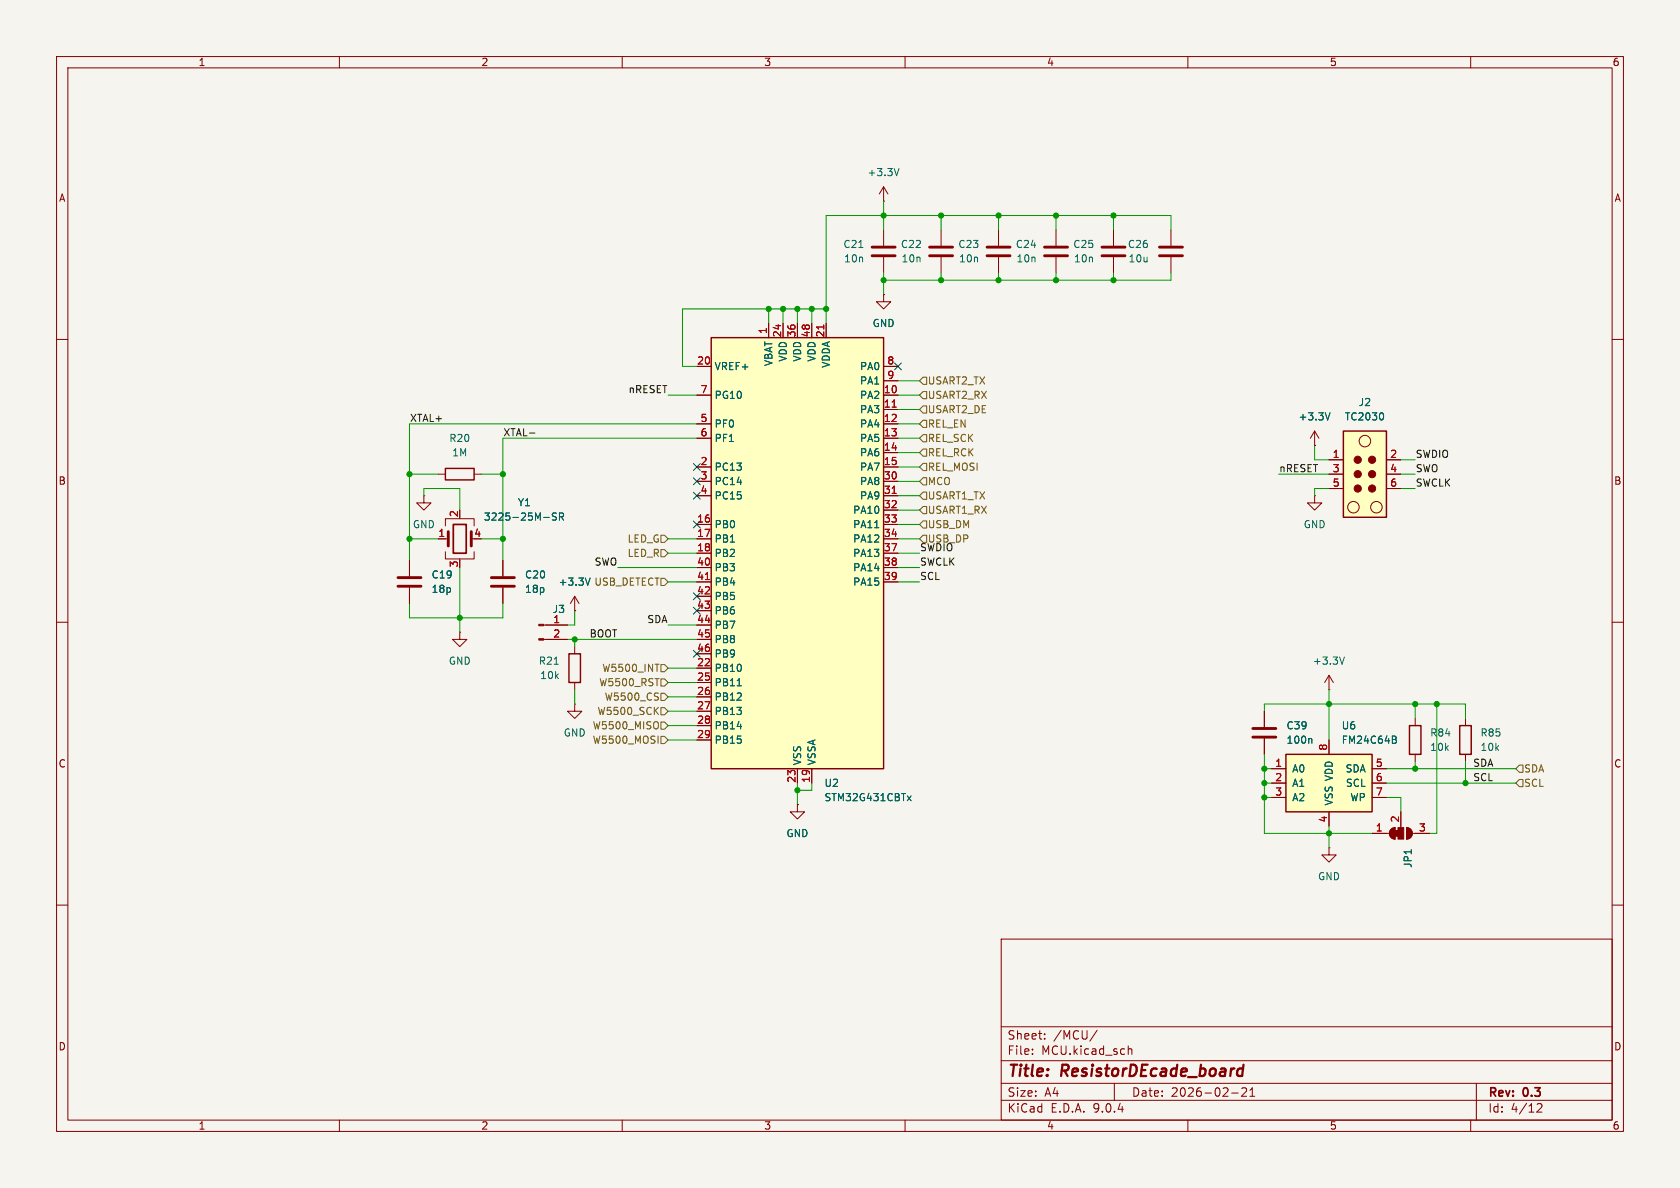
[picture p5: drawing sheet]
<svg xmlns="http://www.w3.org/2000/svg" width="297mm" height="210mm" viewBox="0 0 297 210" stroke-linecap="round" stroke-linejoin="round" font-family="sans-serif">
<path d="M0 0h297v210h-297z" fill="#f5f4ef" stroke="#f5f4ef" stroke-width=".18"/>
<g fill="none" stroke="#840000" stroke-width=".18">
<path d="M10 10h277v190h-277zM12 12h273v186h-273zM60 10v2M110 10v2M160 10v2M210 10v2M260 10v2M166.4 40.6v2.8M166.4 45.5v2.8M10 60h2M232.4 78.7h.1M232.4 76.2l-.8 1.3"/>
<path d="M232.4 76.2l.8 1.3M232.4 76.2v2.5M285 60h2M10 110h2M285 110h2M250.2 127v1.3M250.2 133.4v1.2M234.9 149.9v1.2h1.3l-1.3 1.3-1.2-1.3h1.2M234.9 149.9h.1M10 160h2M177 166h108v32h-108zM285 160h2"/>
<path d="M60 198v2M110 198v2M160 198v2M177 194.5h108M177 191.5h108M177 187.5h108M177 181.5h108M182.5 186.3v.1M182.5 185.5v.1M184.7 183.6v.1M184.7 182.8v.1M194 182.1l-1.3 2"/>
<path d="M197 191.5v3M199.5 184.9v1.5M199.5 185.5l.2-.1 .3 .1 .1 .9M210 198v2M217.7 193.2h1.2M219.5 192.4l.6-.1 .2 .1 .1 .3-.9 1.1h.9M221 193.8h.8M221 192.7l.4-.4v1.5M260 198v2M261 191.5v6.5M271.7 195.2l.6-.1 .2 .1 .1 .3-.9 1.1h.9"/>
</g>
<path d="M219.2 188.9l.5 .1M219.6 190.1l-.2 .1M219.8 188.2l-.2 2" fill="none" stroke="#840000" stroke-width=".4"/>
<path d="M235.1 73l-.4 1.2" fill="none" stroke="#006464" stroke-width=".18"/>
<path d="M249.2 128.3h2v5.1h-2z" fill="none" stroke="#840000" stroke-width=".25"/>
<path d="M164.3 45.2h4.1M164.3 43.7h4.1" fill="none" stroke="#840000" stroke-width=".51"/>
<path d="M125.7 59.7h30.5v76.2h-30.5z" fill="#ffffc2"/>
<path d="M125.7 59.7h30.5v76.2h-30.5z" fill="none" stroke="#840000" stroke-width=".25"/>
<g fill="none" stroke="#840000" stroke-width=".18">
<path d="M135.9 57.2v2.5M138.4 57.2v2.5M141 57.2v2.5M143.5 57.2v2.5M146 57.2v2.5M176.5 40.6v2.8M176.5 45.5v2.8M123.2 64.8h2.5M123.2 69.9h2.5M123.2 74.9h2.5M123.2 77.5h2.5M156.2 64.8h2.5"/>
<path d="M156.2 69.9h2.5M156.2 74.9h2.5M156.2 77.5h2.5M156.2 67.3h2.5M156.2 72.4h2.5M72.4 99.1v2.8M74.9 87.6v1.3h1.3l-1.3 1.3-1.2-1.3h1.2M74.9 87.6h.1M123.2 82.6h2.5M123.2 85.1h2.5M123.2 87.6h2.5M123.2 92.7h2.5"/>
<path d="M123.2 95.3h2.5M123.2 97.8h2.5M156.2 82.6h2.5M156.2 85.1h2.5M156.2 87.6h2.5M156.2 92.7h2.5M156.2 95.3h2.5M156.2 97.8h2.5M156.2 80h2.5M156.2 90.2h2.5M232.4 87.6v1.3h1.3l-1.3 1.3-1.3-1.3h1.3M232.4 87.6h.1"/>
<path d="M72.4 103.9v2.8M123.2 100.3h2.5M123.2 102.9h2.5M123.2 105.4h2.5M123.2 108h2.5M123.2 110.5h2.5M123.2 113h2.5M123.2 115.6h2.5M123.2 118.1h2.5M156.2 100.3h2.5M156.2 102.9h2.5M123.2 120.7h2.5"/>
<path d="M123.2 123.2h2.5M123.2 125.7h2.5M123.2 128.3h2.5M123.2 130.8h2.5M141 135.9v2.5M143.5 135.9v2.5M141 142.2v1.3h1.2l-1.2 1.3-1.3-1.3h1.3M141 142.2h.1M242.6 147.3h3M245.9 146.6l.7-.3v2a1.02 1.02 0 0 1-.9-.6 1.02 1.02 0 0 1 .2-1.1zM247.6 143.5v2.8M248.7 146.3a1.02 1.02 0 0 1 1 1 1.02 1.02 0 0 1-1 1z"/>
<path d="M249.7 147.3h3"/>
</g>
<path d="M145.6 57.5v.7M157.7 72h.7M157.7 87.2h.7M124.7 102.5h.7" fill="none" stroke="#a90000" stroke-width=".18"/>
<path d="M154.6 93.3h.8M130.3 121.2h.8M160.4 140.7l.7 .8M161.1 140.7l-.7 .8" fill="none" stroke="#006464" stroke-width=".18"/>
<path d="M174.5 45.2h4.1M174.5 43.7h4.1M70.4 102.1h4M70.4 103.6h4" fill="none" stroke="#840000" stroke-width=".51"/>
<g fill="#840000" stroke="#840000" stroke-width=".18">
<path d="M246.6 146.8h.5v1h-.5z"/>
<path d="M245.9 146.6l.7-.3v2a1.02 1.02 0 0 1-.9-.6 1.02 1.02 0 0 1 .2-1.1z"/>
<path d="M247.1 146.3h1.1v2h-1.1z"/>
<path d="M248.7 146.3a1.02 1.02 0 0 1 1 1 1.02 1.02 0 0 1-1 1z"/>
</g>
<path d="M237.5 76.2h7.6v15.2h-7.6z" fill="#ffffc2"/>
<path d="M237.5 76.2h7.6v15.2h-7.6zM78.7 82.8h5.1v2h-5.1z" fill="none" stroke="#840000" stroke-width=".25"/>
<g fill="none" stroke="#840000" stroke-width=".18">
<path d="M156.2 35.6h.1M156.2 33v2.6M156.2 33l-.8 1.3M156.2 33l.8 1.3M156.2 52.1v1.2h1.3l-1.3 1.3-1.3-1.3h1.3M156.2 52.1h.1M156.2 40.6v2.8M156.2 45.5v2.8M207 40.6v2.8M207 45.5v2.8M77.5 83.8h1.2M77.5 95.3h1.7"/>
<path d="M78.7 93v-1.3h5.1v1.3M78.7 97.5v1.3h5.1v-1.3M81.3 98.8v.3M83.8 83.8h1.3M88.9 99.1v2.8M234.9 81.3h2.6M234.9 83.8h2.6M234.9 86.4h2.6M245.1 81.3h2.5M245.1 83.8h2.5M245.1 86.4h2.5M81.3 111.8v1.2h1.2l-1.2 1.3-1.3-1.3h1.3"/>
<path d="M81.3 111.8h.1M88.9 103.9v2.8M234.9 119.4l-.7 1.3M234.9 119.4l.8 1.3M234.9 119.4v2.5M223.5 125.7v2.8M223.5 130.6v2.8M234.9 121.9h.1"/>
<circle cx="241.3" cy="78" r="1.02"/>
<circle cx="239.3" cy="89.7" r="1.02"/>
<circle cx="243.3" cy="89.7" r="1.02"/>
</g>
<g fill="#840000" stroke="#840000" stroke-width=".18">
<circle cx="240" cy="81.3" r=".63"/>
<circle cx="240" cy="83.8" r=".63"/>
<circle cx="240" cy="86.4" r=".63"/>
<circle cx="242.6" cy="81.3" r=".63"/>
<circle cx="242.6" cy="83.8" r=".63"/>
<circle cx="242.6" cy="86.4" r=".63"/>
</g>
<path d="M158.9 29.8l-.4 1.3M151.8 43.8h.8M244.5 73.1l.1 .4-.1 .6M96.1 91.5h1M98.4 90.7h-.5l-.2 .1v.4l.5 .2 .2 .3-.3 .2h-.5M98.9 91.3h.6l.1-.2v-.3l-.7-.1v1.2M99.2 91.3l.4 .6M237.7 116.1l-.5 1.3M231.7 130.5l.2 .2v.7" fill="none" stroke="#006464" stroke-width=".18"/>
<path d="M154.2 45.2h4M154.2 43.7h4M205 45.2h4M205 43.7h4M79.2 94v2.5M83.3 94v2.5M86.9 102.1h4M86.9 103.6h4M221.5 128.8h4.1M221.5 130.3h4.1" fill="none" stroke="#840000" stroke-width=".51"/>
<path d="M80.1 92.7h2.3v5.1h-2.3z" fill="none" stroke="#840000" stroke-width=".3"/>
<path d="M227.3 133.4h15.3v10.1h-15.3z" fill="#ffffc2"/>
<path d="M100.6 115.6h2v5.1h-2zM227.3 133.4h15.3v10.1h-15.3zM258.1 128.3h2v5.1h-2z" fill="none" stroke="#840000" stroke-width=".25"/>
<g fill="none" stroke="#840000" stroke-width=".18">
<path d="M135.9 57.2v2.5M138.4 57.2v2.5M141 57.2v2.5M143.5 57.2v2.5M146 57.2v2.5M156.2 52.1h.1M186.7 40.6v2.8M186.7 45.5v2.8M196.8 40.6v2.8M196.8 45.5v2.8M123.2 64.8h2.5M123.2 69.9h2.5"/>
<path d="M123.2 74.9h2.5M123.2 77.5h2.5M156.2 64.8h2.5M156.2 69.9h2.5M156.2 74.9h2.5M156.2 77.5h2.5M156.2 67.3h2.5M156.2 72.4h2.5M232.4 78.7h.1M72.4 99.1v2.8M77.5 95.3h1.2M88.9 99.1v2.8"/>
<path d="M123.2 82.6h2.5M123.2 85.1h2.5M123.2 87.6h2.5M123.2 92.7h2.5M123.2 95.3h2.5M123.2 97.8h2.5M156.2 82.6h2.5M156.2 85.1h2.5M156.2 87.6h2.5M156.2 92.7h2.5M156.2 95.3h2.5M156.2 97.8h2.5"/>
<path d="M156.2 80h2.5M156.2 90.2h2.5M234.9 81.3h2.6M234.9 83.8h2.6M234.9 86.4h2.6M245.1 81.3h2.5M245.1 83.8h2.5M245.1 86.4h2.5M72.4 103.9v2.8M88.9 103.9v2.8M96.1 110.5h4.2M96.1 113h4.2"/>
<path d="M101.6 108h.1M101.6 105.4v2.6M101.6 114.3v1.3M101.6 105.4l-.8 1.3M101.6 105.4l.8 1.3M123.2 110.5h2.5M123.2 113h2.5M123.2 100.3h2.5M123.2 102.9h2.5M123.2 105.4h2.5M123.2 108h2.5M123.2 115.6h2.5"/>
<path d="M123.2 118.1h2.5M156.2 100.3h2.5M156.2 102.9h2.5M101.6 124.5v1.2h1.3l-1.3 1.3-1.3-1.3h1.3M101.6 124.5h.1M101.6 120.7v1.2M123.2 120.7h2.5M123.2 123.2h2.5M123.2 125.7h2.5M123.2 128.3h2.5M123.2 130.8h2.5M141 135.9v2.5"/>
<path d="M143.5 135.9v2.5M223.5 125.7v2.8M223.5 130.6v2.8M224.8 135.9h2.5M224.8 138.4h2.5M234.9 130.8v2.6M242.6 135.9h2.5M242.6 138.4h2.5M259.1 127v1.3M259.1 133.4v1.2M141 142.2h.1M224.8 141h2.5"/>
<path d="M234.9 143.5v2.6M242.6 141h2.5M242.6 147.3h2.5M247.6 143.5v2.6M250.2 147.3h2.5"/>
</g>
<g fill="none" stroke="#006464" stroke-width=".18">
<path d="M235.1 73l-.4 1.2M244.5 73.1l.1 .4-.1 .6M96.1 91.5h1M98.4 90.7h-.5l-.2 .1v.4l.5 .2 .2 .3-.3 .2h-.5M98.9 91.3h.6l.1-.2v-.3l-.7-.1v1.2M99.2 91.3l.4 .6M154.6 93.3h.8M98 117.4h.7M104.3 102.2l-.4 1.2M130.3 121.2h.8M231.7 130.5l.2 .2v.7M246.6 130.1l.2 .3-.2 .3 .2 .1 .1 .3-.3 .3h-.4"/>
<path d="M160.4 140.7l.7 .8M161.1 140.7l-.7 .8"/>
</g>
<path d="M184.7 45.2h4M184.7 43.7h4M194.8 45.2h4.1M194.8 43.7h4.1" fill="none" stroke="#840000" stroke-width=".51"/>
<g fill="#840000" stroke="#840000" stroke-width=".18">
<path d="M95.2 110.4h.9v.2h-.9z"/>
<path d="M95.2 112.9h.9v.3h-.9z"/>
</g>
<g fill="none" stroke="#725600" stroke-width=".18">
<path d="M163.2 79.4h.6v1.2h-.6l-.6-.6zM163.2 66.7h.6v1.2h-.6l-.6-.6zM163.2 74.3h.6v1.3h-.6l-.6-.7zM163.2 69.2h.6v1.3h-.6l-.6-.6zM163.2 71.8h.6v1.2h-.6l-.6-.6zM163.2 76.8h.6v1.3h-.6l-.6-.6zM116.8 97.2h.7l.6 .6-.6 .6h-.7zM116.8 94.6h.7l.6 .7-.6 .6h-.7zM163.2 92.1h.6v1.2h-.6l-.6-.6zM163.2 87h.6v1.3h-.6l-.6-.7zM163.2 94.6h.6v1.3h-.6l-.6-.6zM163.2 81.9h.6v1.3h-.6l-.6-.6z"/>
<path d="M163.2 84.5h.6v1.2h-.6l-.6-.6zM163.2 89.5h.6v1.3h-.6l-.6-.6zM115.8 117.4h.7M116.8 102.2h.7l.6 .7-.6 .6h-.7zM116.8 117.5h.7l.6 .6-.6 .6h-.7zM115.9 125.6l.5 .7M116.2 122.5l.2 .1M116.3 130.1v1.3M116.3 127.8v.9M116.3 123.3v.3M116.4 125l-.7 .8M116.8 130.2h.7l.6 .6-.6 .6h-.7z"/>
<path d="M116.8 122.6h.7l.6 .6-.6 .6h-.7zM116.8 120h.7l.6 .7-.6 .6h-.7zM116.8 125.1h.7l.6 .6-.6 .7h-.7zM116.8 127.6h.7l.6 .7-.6 .6h-.7zM268.6 135.3h.6v1.2h-.6l-.6-.6zM268.6 137.8h.6v1.3h-.6l-.6-.7z"/>
</g>
<path d="M93.6 76.6h1" fill="none" stroke="#0f0f0f" stroke-width=".18"/>
<g fill="none" stroke="#009600" stroke-width=".18">
<path d="M156.2 35.6v5M166.4 38.1v2.5M176.5 38.1v2.5M186.7 38.1v2.5M196.8 38.1v2.5M135.9 54.6v2.6M138.4 54.6v2.6M141 54.6v2.6M143.5 54.6v2.6M146 54.6h-25.4v10.2h2.6M156.2 48.3v3.8M166.4 48.3v1.2"/>
<path d="M176.5 48.3v1.2M186.7 48.3v1.2M196.8 48.3v1.2M207 48.3v1.2h-50.8M207 40.6v-2.5h-61v19.1M118.1 69.9h5.1M123.2 77.5h-34.3v21.6M123.2 74.9h-50.8v24.2M158.7 77.5h3.9M158.7 74.9h3.9M158.7 69.9h3.9M158.7 72.4h3.9"/>
<path d="M158.7 67.3h3.9M232.4 78.7v2.6h2.5M72.4 83.8h5.1M72.4 95.3h5.1M74.9 87.6v-1.2h6.4v3.8M85.1 83.8h3.8M85.1 95.3h3.8M118.1 97.8h5.1M118.1 95.3h5.1M158.7 90.2h3.9M158.7 85.1h3.9M158.7 82.6h3.9"/>
<path d="M158.7 87.6h3.9M158.7 80h3.9M158.7 97.8h3.9M158.7 95.3h3.9M158.7 92.7h3.9M226.1 83.8h8.8M234.9 86.4h-2.5v1.2M247.6 86.4h2.6M247.6 81.3h2.6M247.6 83.8h2.6M72.4 106.7v2.5h16.5v-2.5M81.3 100.3v11.5"/>
<path d="M100.3 113h22.9M101.6 108v2.5h-1.3M101.6 113v1.3M109.2 100.3h14M118.1 110.5h5.1M118.1 118.1h5.1M118.1 102.9h5.1M158.7 100.3h3.9M158.7 102.9h3.9M101.6 121.9v2.6M118.1 120.7h5.1M118.1 123.2h5.1"/>
<path d="M118.1 125.7h5.1M118.1 130.8h5.1M118.1 128.3h5.1M141 138.4v3.8M143.5 138.4v1.3h-2.5M223.5 125.7v-1.2h35.6v2.5M223.5 135.9h1.3M223.5 138.4h1.3M223.5 133.4v13.9h19.1M234.9 121.9v8.9M245.1 135.9h22.9M245.1 138.4h22.9"/>
<path d="M250.2 124.5v2.5M250.2 134.6v1.3M254 124.5v22.8h-1.3M259.1 134.6v3.8M223.5 141h1.3M234.9 146.1v3.8M245.1 141h2.5v2.5"/>
</g>
<g fill="none" stroke="#000084" stroke-width=".18">
<path d="M158.1 64.2l1.3 1.2M159.4 64.2l-1.3 1.2M122.6 92.1l1.2 1.2M122.6 84.5l1.2 1.2M122.6 87l1.2 1.2M122.6 81.9l1.2 1.3M123.8 92.1l-1.2 1.2M123.8 84.5l-1.2 1.2M123.8 87l-1.2 1.2M123.8 81.9l-1.2 1.3M122.6 104.8l1.2 1.2M122.6 107.3l1.2 1.3"/>
<path d="M122.6 115l1.2 1.2M123.8 104.8l-1.2 1.2M123.8 107.3l-1.2 1.3M123.8 115l-1.2 1.2"/>
</g>
<path d="M145.6 57.5v.7M157.7 72h.7M157.7 87.2h.7M124.7 102.5h.7" fill="none" stroke="#a90000" stroke-width=".18"/>
<g fill="#009600" stroke="#009600" stroke-width=".18">
<circle cx="141" cy="139.7" r=".46"/>
<circle cx="166.4" cy="38.1" r=".46"/>
<circle cx="176.5" cy="38.1" r=".46"/>
<circle cx="156.2" cy="49.5" r=".46"/>
<circle cx="146" cy="54.6" r=".46"/>
<circle cx="166.4" cy="49.5" r=".46"/>
<circle cx="176.5" cy="49.5" r=".46"/>
<circle cx="141" cy="54.6" r=".46"/>
<circle cx="143.5" cy="54.6" r=".46"/>
<circle cx="156.2" cy="38.1" r=".46"/>
<circle cx="138.4" cy="54.6" r=".46"/>
<circle cx="135.9" cy="54.6" r=".46"/>
<circle cx="88.9" cy="83.8" r=".46"/>
<circle cx="254" cy="124.5" r=".46"/>
<circle cx="250.2" cy="135.9" r=".46"/>
<circle cx="250.2" cy="124.5" r=".46"/>
<circle cx="234.9" cy="124.5" r=".46"/>
<circle cx="259.1" cy="138.4" r=".46"/>
<circle cx="223.5" cy="135.9" r=".46"/>
<circle cx="72.4" cy="95.3" r=".46"/>
<circle cx="81.3" cy="109.2" r=".46"/>
<circle cx="88.9" cy="95.3" r=".46"/>
<circle cx="72.4" cy="83.8" r=".46"/>
<circle cx="223.5" cy="141" r=".46"/>
<circle cx="223.5" cy="138.4" r=".46"/>
<circle cx="234.9" cy="147.3" r=".46"/>
<circle cx="101.6" cy="113" r=".46"/>
<circle cx="186.7" cy="49.5" r=".46"/>
<circle cx="186.7" cy="38.1" r=".46"/>
<circle cx="196.8" cy="38.1" r=".46"/>
<circle cx="196.8" cy="49.5" r=".46"/>
</g>
<g font-size="2.8" fill="#840000">
<text x="178" y="190.9">Title:</text>
<text x="187.7" y="190.9">ResistorDEcade_board</text>
</g>
<g font-size="2.1" fill="#840000">
<text x="178" y="184">Sheet:</text>
<text x="186.2" y="184">/MCU/</text>
<text x="178" y="186.7">File:</text>
<text x="184.1" y="186.7">MCU.kicad_sch</text>
<text x="178" y="196.9">KiCad</text>
<text x="178" y="194.1">Size:</text>
<text x="184.7" y="194.1">A4</text>
<text x="185.7" y="196.9">E.D.A.</text>
<text x="193.3" y="196.9">9.0.4</text>
<text x="200" y="194.1">Date:</text>
<text x="207" y="194.1">2026-02-21</text>
<text x="263" y="194.3">Rev:</text>
<text x="263" y="196.9">Id:</text>
<text x="267.1" y="196.9">4/12</text>
<text x="269.4" y="194.3">0.3</text>
</g>
<g font-size="1.8" fill="#840000">
<text x="35" y="11.9">1</text>
<text x="85" y="11.9">2</text>
<text x="135" y="11.9">3</text>
<text x="185" y="11.9">4</text>
<text x="235" y="11.9">5</text>
<text x="285" y="11.9">6</text>
<text x="10.3" y="35.9">A</text>
<text x="285.3" y="35.9">A</text>
<text x="10.3" y="85.9">B</text>
<text x="285.3" y="85.9">B</text>
<text x="10.3" y="135.9">C</text>
<text x="285.3" y="135.9">C</text>
<text x="10.3" y="185.9">D</text>
<text x="285.3" y="185.9">D</text>
<text x="35" y="199.9">1</text>
<text x="85" y="199.9">2</text>
<text x="135" y="199.9">3</text>
<text x="185" y="199.9">4</text>
<text x="235" y="199.9">5</text>
<text x="285" y="199.9">6</text>
</g>
<g font-size="1.8" fill="#006464">
<text x="153.3" y="31.3">+3.3V</text>
<text x="149" y="44">C21</text>
<text x="149.1" y="46.6">10n</text>
<text x="159.2" y="44">C22</text>
<text x="159.3" y="46.6">10n</text>
<text x="169.3" y="44">C23</text>
<text x="169.4" y="46.6">10n</text>
<text x="179.5" y="44">C24</text>
<text x="179.6" y="46.6">10n</text>
<text x="189.6" y="44">C25</text>
<text x="189.8" y="46.6">10n</text>
<text x="199.3" y="44">C26</text>
<text x="199.4" y="46.6">10u</text>
<text x="154.2" y="58">GND</text>
<text x="126.2" y="65.6">VREF+</text>
<text x="136.8" y="64.8" transform="rotate(-90 136.8 64.8)">VBAT</text>
<text x="139.3" y="64" transform="rotate(-90 139.3 64)">VDD</text>
<text x="141.8" y="64" transform="rotate(-90 141.8 64)">VDD</text>
<text x="144.4" y="64" transform="rotate(-90 144.4 64)">VDD</text>
<text x="146.9" y="65.1" transform="rotate(-90 146.9 65.1)">VDDA</text>
<text x="151.9" y="65.6">PA0</text>
<text x="126.2" y="70.7">PG10</text>
<text x="151.9" y="68.2">PA1</text>
<text x="151.9" y="70.7">PA2</text>
<text x="240.1" y="72">J2</text>
<text x="126.2" y="75.8">PF0</text>
<text x="151.9" y="73.3">PA3</text>
<text x="151.9" y="75.8">PA4</text>
<text x="229.5" y="74.5">+3.3V</text>
<text x="237.7" y="74.5">TC2030</text>
<text x="79.3" y="78.3">R20</text>
<text x="79.8" y="80.9">1M</text>
<text x="126.2" y="78.3">PF1</text>
<text x="126.2" y="83.4">PC13</text>
<text x="151.9" y="78.3">PA5</text>
<text x="151.9" y="80.9">PA6</text>
<text x="151.9" y="83.4">PA7</text>
<text x="91.5" y="89.7">Y1</text>
<text x="126.2" y="86">PC14</text>
<text x="126.2" y="88.5">PC15</text>
<text x="151.9" y="86">PA8</text>
<text x="151.9" y="88.5">PA9</text>
<text x="72.9" y="93.6">GND</text>
<text x="85.4" y="92.2">3225-25M-SR</text>
<text x="126.2" y="93.6">PB0</text>
<text x="150.7" y="91">PA10</text>
<text x="150.7" y="93.6">PA11</text>
<text x="230.4" y="93.6">GND</text>
<text x="81" y="100.4" transform="rotate(-90 81 100.4)">3</text>
<text x="126.2" y="96.1">PB1</text>
<text x="126.2" y="98.7">PB2</text>
<text x="126.2" y="101.2">PB3</text>
<text x="150.7" y="96.1">PA12</text>
<text x="150.7" y="98.7">PA13</text>
<text x="150.7" y="101.2">PA14</text>
<text x="76.2" y="102.5">C19</text>
<text x="76.2" y="105">18p</text>
<text x="92.7" y="102.5">C20</text>
<text x="92.7" y="105">18p</text>
<text x="98.7" y="103.7">+3.3V</text>
<text x="126.2" y="103.7">PB4</text>
<text x="126.2" y="106.3">PB5</text>
<text x="150.7" y="103.7">PA15</text>
<text x="97.6" y="108.6">J3</text>
<text x="126.2" y="108.8">PB6</text>
<text x="126.2" y="111.4">PB7</text>
<text x="126.2" y="113.9">PB8</text>
<text x="79.2" y="117.7">GND</text>
<text x="95.2" y="117.7">R21</text>
<text x="126.2" y="116.4">PB9</text>
<text x="126.2" y="119">PB10</text>
<text x="232" y="117.7">+3.3V</text>
<text x="95.4" y="120.2">10k</text>
<text x="126.2" y="121.5">PB11</text>
<text x="126.2" y="124.1">PB12</text>
<text x="99.6" y="130.4">GND</text>
<text x="126.2" y="126.6">PB13</text>
<text x="126.2" y="129.1">PB14</text>
<text x="126.2" y="131.7">PB15</text>
<text x="227.3" y="131.7">100n</text>
<text x="227.3" y="129.1">C39</text>
<text x="237.1" y="129.1">U6</text>
<text x="237.1" y="131.7">FM24C64B</text>
<text x="252.7" y="130.4">R84</text>
<text x="261.6" y="130.4">R85</text>
<text x="141.8" y="135.4" transform="rotate(-90 141.8 135.4)">VSS</text>
<text x="144.4" y="135.4" transform="rotate(-90 144.4 135.4)">VSSA</text>
<text x="228.3" y="136.8">A0</text>
<text x="237.8" y="136.8">SDA</text>
<text x="252.7" y="132.9">10k</text>
<text x="261.6" y="132.9">10k</text>
<text x="145.7" y="141.8">STM32G431CBTx</text>
<text x="145.7" y="139.3">U2</text>
<text x="228.3" y="139.3">A1</text>
<text x="228.3" y="141.8">A2</text>
<text x="235.8" y="142.5" transform="rotate(-90 235.8 142.5)">VSS VDD</text>
<text x="237.8" y="139.3">SCL</text>
<text x="238.6" y="141.8">WP</text>
<text x="138.9" y="148.2">GND</text>
<text x="232.9" y="155.8">GND</text>
<text x="249.8" y="153.5" transform="rotate(-90 249.8 153.5)">JP1</text>
</g>
<g font-size="1.8" fill="#a90000">
<text x="135.6" y="59.1" transform="rotate(-90 135.6 59.1)">1</text>
<text x="138.2" y="59.7" transform="rotate(-90 138.2 59.7)">24</text>
<text x="140.7" y="59.7" transform="rotate(-90 140.7 59.7)">36</text>
<text x="143.3" y="59.7" transform="rotate(-90 143.3 59.7)">48</text>
<text x="145.8" y="59.7" transform="rotate(-90 145.8 59.7)">21</text>
<text x="123.1" y="64.5">20</text>
<text x="156.8" y="64.5">8</text>
<text x="123.8" y="69.6">7</text>
<text x="156.2" y="69.6">10</text>
<text x="156.8" y="67.1">9</text>
<text x="123.8" y="74.7">5</text>
<text x="123.8" y="77.2">6</text>
<text x="156.2" y="72.1">11</text>
<text x="156.2" y="74.7">12</text>
<text x="156.2" y="77.2">13</text>
<text x="123.8" y="82.3">2</text>
<text x="156.2" y="79.8">14</text>
<text x="156.2" y="82.3">15</text>
<text x="235.5" y="81">1</text>
<text x="235.5" y="83.6">3</text>
<text x="245.7" y="81">2</text>
<text x="245.7" y="83.6">4</text>
<text x="123.8" y="84.8">3</text>
<text x="123.8" y="87.4">4</text>
<text x="156.2" y="84.8">30</text>
<text x="156.2" y="87.4">31</text>
<text x="156.2" y="89.9">32</text>
<text x="235.5" y="86.1">5</text>
<text x="245.7" y="86.1">6</text>
<text x="77.4" y="95">1</text>
<text x="81" y="91.5" transform="rotate(-90 81 91.5)">2</text>
<text x="83.7" y="95">4</text>
<text x="123.1" y="92.5">16</text>
<text x="123.1" y="95">17</text>
<text x="156.2" y="92.5">33</text>
<text x="156.2" y="95">34</text>
<text x="123.1" y="97.5">18</text>
<text x="123.1" y="100.1">40</text>
<text x="156.2" y="97.5">37</text>
<text x="156.2" y="100.1">38</text>
<text x="123.1" y="102.6">41</text>
<text x="123.1" y="105.2">42</text>
<text x="123.1" y="107.7">43</text>
<text x="156.2" y="102.6">39</text>
<text x="97.7" y="110.2">1</text>
<text x="97.7" y="112.8">2</text>
<text x="123.1" y="110.2">44</text>
<text x="123.1" y="112.8">45</text>
<text x="123.1" y="115.3">46</text>
<text x="123.1" y="117.9">22</text>
<text x="123.1" y="120.4">25</text>
<text x="123.1" y="122.9">26</text>
<text x="123.1" y="125.5">27</text>
<text x="123.1" y="128">28</text>
<text x="123.1" y="130.6">29</text>
<text x="225.4" y="135.6">1</text>
<text x="234.7" y="132.8" transform="rotate(-90 234.7 132.8)">8</text>
<text x="243.1" y="135.6">5</text>
<text x="140.7" y="138.5" transform="rotate(-90 140.7 138.5)">23</text>
<text x="143.3" y="138.5" transform="rotate(-90 143.3 138.5)">19</text>
<text x="225.4" y="138.2">2</text>
<text x="225.4" y="140.7">3</text>
<text x="243.1" y="138.2">6</text>
<text x="243.1" y="140.7">7</text>
<text x="234.7" y="145.5" transform="rotate(-90 234.7 145.5)">4</text>
<text x="243.1" y="147.1">1</text>
<text x="247.4" y="145.5" transform="rotate(-90 247.4 145.5)">2</text>
<text x="250.8" y="147.1">3</text>
</g>
<g font-size="1.8" fill="#0f0f0f">
<text x="111" y="69.6">nRESET</text>
<text x="72.4" y="74.7">XTAL+</text>
<text x="88.9" y="77.2">XTAL-</text>
<text x="226.1" y="83.6">nRESET</text>
<text x="250.2" y="81">SWDIO</text>
<text x="250.2" y="83.6">SWO</text>
<text x="250.2" y="86.1">SWCLK</text>
<text x="105" y="100.1">SWO</text>
<text x="162.6" y="97.5">SWDIO</text>
<text x="162.6" y="100.1">SWCLK</text>
<text x="162.6" y="102.6">SCL</text>
<text x="104.1" y="112.8">BOOT</text>
<text x="114.3" y="110.2">SDA</text>
<text x="260.3" y="135.6">SDA</text>
<text x="260.3" y="138.2">SCL</text>
</g>
<g font-size="1.8" fill="#725600">
<text x="163.9" y="68.2">USART2_TX</text>
<text x="163.9" y="70.7">USART2_RX</text>
<text x="163.9" y="75.8">REL_EN</text>
<text x="163.9" y="73.3">USART2_DE</text>
<text x="163.9" y="80.9">REL_RCK</text>
<text x="163.9" y="83.4">REL_MOSI</text>
<text x="163.9" y="78.3">REL_SCK</text>
<text x="163.9" y="88.5">USART1_TX</text>
<text x="163.9" y="86">MCO</text>
<text x="163.9" y="93.6">USB_DM</text>
<text x="163.9" y="91">USART1_RX</text>
<text x="110.9" y="98.7">LED_R</text>
<text x="110.9" y="96.1">LED_G</text>
<text x="163.9" y="96.1">USB_DP</text>
<text x="105" y="103.7">USB_DETECT</text>
<text x="106.4" y="119">W5500_INT</text>
<text x="105.8" y="121.5">W5500_RST</text>
<text x="106.8" y="124.1">W5500_CS</text>
<text x="104.7" y="131.7">W5500_MOSI</text>
<text x="104.7" y="129.1">W5500_MISO</text>
<text x="105.5" y="126.6">W5500_SCK</text>
<text x="269.3" y="136.8">SDA</text>
<text x="269.3" y="139.3">SCL</text>
</g>
</svg>
